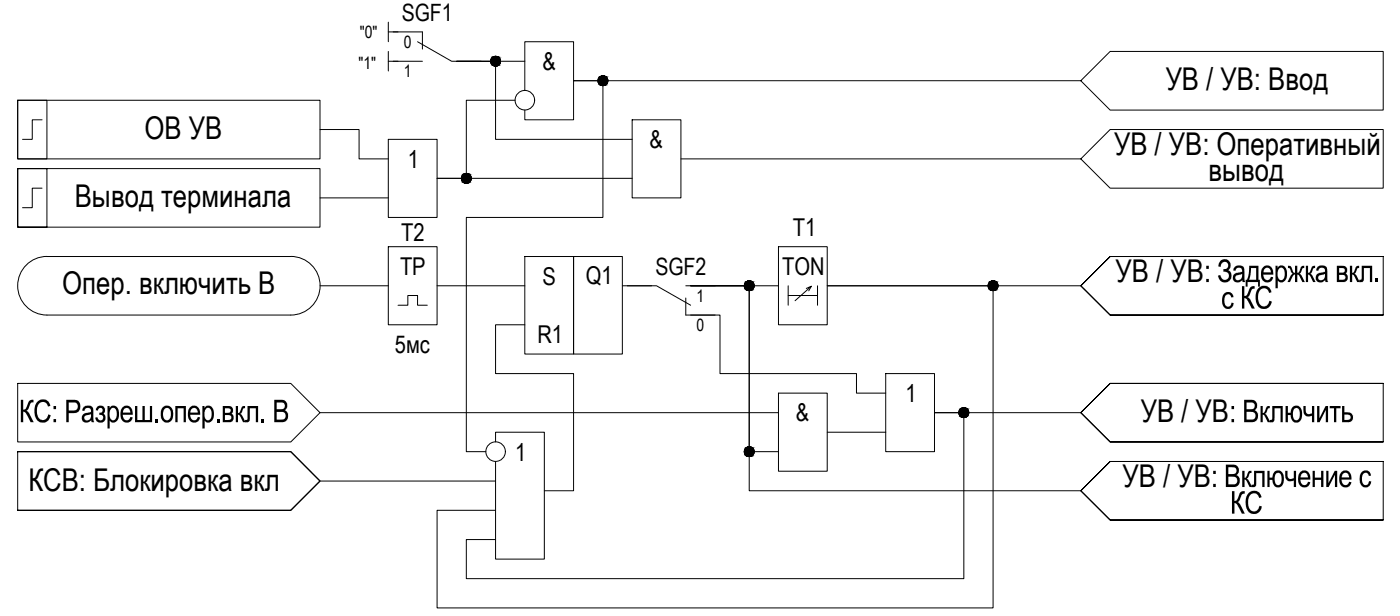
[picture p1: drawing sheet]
<svg xmlns="http://www.w3.org/2000/svg" width="622mm" height="274mm" viewBox="0 0 622 274" stroke-linecap="round" stroke-linejoin="round" font-family="sans-serif">
<!-- layer: 0 -->
<g fill="none" stroke="#000" stroke-width=".44">
<path d="M172.6 9.9v8.6M172.6 14.2h4.3M172.6 22.8v8.7M172.6 27.2h4.3M233.2 27.2h-30.3h17.3v34.7h60.8M480.3 35.8l13.1-13h121.4v26.1h-121.4zM480.3 35.8h-225.4h13.1v60.7h-60.8v104.1h8.7M7.9 44.5h134.3v26.1h-134.3zM7.9 44.5h13v26.1h-13zM18.7 53.2h-4.4v8.7h-4.3M142.2 57.5h17.4v13.1h13M228.9 44.5h-21.7v34.7h-12.9h86.7"/>
<path d="M233.2 40.2v-21.7h21.7v34.7h-21.7v-4.3M281 53.2h21.6v34.7h-21.6zM7.9 74.9v26h13v-26h-13h134.3v26h-134.3zM172.6 61.9h21.7v34.6h-21.7zM302.6 70.6h177.7M480.3 70.6l13.1-13.1h121.4v26.1h-121.4zM18.7 83.6h-4.4v8.6h-4.3M142.2 87.9h30.4M12.2 117.2l3.3-2.2 4-1.1h109.8a13 13 0 0 1 13 13 13 13 0 0 1-13 13h-108.4a13 13 0 0 1-12.2-8.3 13 13 0 0 1 3.5-14.4zM172.6 109.5h21.7v34.7h-21.7zM233.2 113.9h21.7v43.3h-21.7zM254.9 113.9h21.7v43.3h-21.7z"/>
<path d="M346 109.5h21.7v34.7h-21.7zM614.8 113.9h-121.4l-13.1 13 13.1 13h121.4v-26h-121.4l-13.1 13 13.1 13h121.4M142.2 126.9h30.4M176.9 135.5h4.4v-4.3h4.3v4.3h4.3M194.3 126.9h38.9M276.6 126.9h13M306.9 126.9h26.1v91h147.3M306.9 139.9h13.1v26h60.6v8.7h13M346 126.9h-39.1h26.1v73.7h13M350.3 126.9v8.6M350.3 131.2h13M358.3 128.1l2.3-1-7.3 6.4"/>
<path d="M360.6 127.1l-1.2 2M363.3 126.9v8.6M480.3 126.9h-112.6h73.7v143h-247.1v-43.3h25.9M233.2 144.2h-13v21.7h34.7v52h-13M7.9 170.3h121.3l13 12.9-13 13h-121.3zM346 174.6h21.7v34.6h-21.7zM393.6 165.9h21.7v34.7h-21.7zM614.8 170.3h-121.4l-13.1 12.9 13.1 13h121.4v-25.9h-121.4l-13.1 12.9 13.1 13h121.4M142.2 183.2h203.8M220.2 196.2v-4.3h21.7v56.4h-21.7v-43.4M367.7 191.9h25.9M480.3 183.2h-65h13.1v73.7h-221.2v-17.3h13"/>
<path d="M7.9 200.6v26h121.3l13-13-13-13h-121.3h121.3l13 13-13 13h-121.3M142.2 213.6h78M614.8 204.9h-121.4l-13.1 13 13.1 13h121.4v-26h-121.4l-13.1 13 13.1 13h121.4"/>
<circle cx="220.3" cy="27.2" r="2.18"/>
<circle cx="268" cy="35.8" r="2.18"/>
<circle cx="233.3" cy="44.5" r="4.3"/>
<circle cx="207.3" cy="79.2" r="2.18"/>
<circle cx="333" cy="126.9" r="2.18"/>
<circle cx="441.4" cy="126.9" r="2.18"/>
<circle cx="428.4" cy="183.2" r="2.18"/>
<circle cx="220.3" cy="200.5" r="4.3"/>
<circle cx="333" cy="200.5" r="2.18"/>
</g>
<g fill="#000">
<path d="M605.1 209.7l1.5-.8 1.4 .2 .8 .6 .5 1.4-.9 .3a1.58 1.58 0 0 0-2-1.4 1.58 1.58 0 0 0-1.1 2.1l.3 2.4a1.47 1.47 0 0 0 1.8 .8 1.47 1.47 0 0 0 1-1.7l1 .3-.6 1.6-.7 .7-1.7 .2-1.3-.8-.7-1.5-.1-1.2 .2-2.1z"/>
<path d="M596.5 180.3h1v2.8l2.4 .1 1.3 1.2 .1 1.4-1.1 1.5-3.7 .2zM597.5 184.1v2.4h1a1.27 1.27 0 0 0 1.8-1.1 1.27 1.27 0 0 0-1.6-1.3z"/>
</g>
<g fill="#000" stroke="#000" stroke-width=".44">
<path d="M219.8 29.3h1zM219.9 25h.6zM267.5 38h1zM267.6 33.7h.6zM207 77.1h.5zM206.8 81.3h1zM332.5 129h1zM332.6 124.7h.6zM440.9 129h1zM441 124.7h.6zM332.6 198.4h.6zM427.8 185.4h1.1z"/>
<path d="M428 181.1h.6zM332.5 202.7h1z"/>
<path d="M219.8 29.3h.7zM219.9 29.3h.6z"/>
<path d="M219.9 25l.9 .1zM219.8 25.1h1z"/>
<path d="M219.8 25.1h1.1zM219.6 25.1h1.3z"/>
<path d="M219.6 25.1l1.6 .1zM219.4 25.2h1.8z"/>
<path d="M219.6 29.2h1.3zM219.6 29.2l1.2 .1z"/>
<path d="M219.4 25.2l1.9 .1zM219.2 25.3h2.1z"/>
<path d="M219.4 29.2h1.8zM219.4 29.2h1.5z"/>
<path d="M219.2 25.3l2.3 .1zM219 25.4h2.5z"/>
<path d="M219.2 29.1h2.1zM219.2 29.1l2 .1z"/>
<path d="M219 25.4l2.6 .2zM218.8 25.6h2.8z"/>
<path d="M219 28.9h2.5zM219 28.9l2.3 .2z"/>
<path d="M218.8 25.6l3 .1zM218.8 25.6l3 .1z"/>
<path d="M218.8 28.8h2.8zM218.8 28.8l2.7 .1z"/>
<path d="M218.7 25.7l3.2 .2zM218.7 25.7l3.2 .2h-3.3z"/>
<path d="M218.7 28.7h3.1zM218.7 28.7l2.9 .1z"/>
<path d="M218.6 25.9l3.5 .1zM218.6 25.9l3.5 .1z"/>
<path d="M218.6 28.5h3.3zM218.6 28.5l3.2 .2z"/>
<path d="M218.4 26l3.8 .2zM218.4 26l3.8 .2z"/>
<path d="M218.4 28.3h3.7zM218.4 28.3l3.5 .2z"/>
<path d="M218.3 26.2l4 .2zM218.3 26.2l4 .2h-4z"/>
<path d="M218.3 28.2h3.9zM218.3 28.2l3.8 .1z"/>
<path d="M218.3 26.4l4 .2zM218.3 26.4l4 .2z"/>
<path d="M218.3 28h4zM218.3 28l3.9 .2z"/>
<path d="M218.2 26.6l4.2 .2zM218.2 26.6l4.2 .2z"/>
<path d="M218.2 27.8h4.1zM218.2 27.8l4.1 .2z"/>
<path d="M218.1 26.8l4.3 .2zM218.1 26.8l4.3 .2z"/>
<path d="M218.1 27l4.3 .2zM218.1 27l4.3 .2z"/>
<path d="M218.1 27.2l4.3 .2zM218.1 27.2l4.3 .2z"/>
<path d="M218.1 27.4l4.3 .2zM218.1 27.4l4.3 .2z"/>
<path d="M218.1 27.6h4.3zM218.1 27.6l4.2 .2z"/>
<path d="M267.5 38h.7zM267.6 38h.6z"/>
<path d="M267.6 33.7l.9 .1zM267.5 33.8h1z"/>
<path d="M267.5 33.8h1.1zM267.2 33.8h1.4z"/>
<path d="M267.2 33.8l1.6 .1zM267.1 33.9h1.7z"/>
<path d="M267.2 37.9h1.4zM267.2 37.9l1.3 .1z"/>
<path d="M267.1 33.9l1.9 .1zM266.9 34h2.1z"/>
<path d="M267.1 37.8h1.7zM267.1 37.8l1.5 .1z"/>
<path d="M266.9 34l2.3 .1zM266.7 34.1h2.5z"/>
<path d="M266.9 37.7h2.1zM266.9 37.7l1.9 .1z"/>
<path d="M266.7 34.1l2.7 .1zM266.5 34.2h2.9z"/>
<path d="M266.7 37.6h2.5zM266.7 37.6l2.3 .1z"/>
<path d="M266.5 34.2l3 .2zM266.5 34.2l3 .2z"/>
<path d="M266.5 37.5h2.9zM266.5 37.5l2.7 .1z"/>
<path d="M266.4 34.4l3.2 .1zM266.4 34.4l3.2 .1h-3.4z"/>
<path d="M266.4 37.4h3.1zM266.4 37.4l3 .1z"/>
<path d="M266.2 34.5l3.6 .2zM266.2 34.5l3.6 .2z"/>
<path d="M266.2 37.2h3.4zM266.2 37.2l3.3 .2z"/>
<path d="M266.1 34.7l3.8 .2zM266.1 34.7l3.8 .2z"/>
<path d="M266.1 37h3.7zM266.1 37l3.5 .2z"/>
<path d="M266 34.9l3.9 .1zM266 34.9l3.9 .1z"/>
<path d="M266 36.9h3.9zM266 36.9l3.8 .1z"/>
<path d="M265.9 35l4.1 .3zM265.9 35l4.1 .3z"/>
<path d="M265.9 36.6h4zM265.9 36.6l4 .3z"/>
<path d="M265.9 35.3l4.2 .2zM265.9 35.3l4.2 .2z"/>
<path d="M265.9 36.5h4.1zM265.9 36.5l4 .1z"/>
<path d="M265.8 35.5l4.3 .2zM265.8 35.5l4.3 .2z"/>
<path d="M265.8 35.7l4.3 .1zM265.8 35.7l4.3 .1z"/>
<path d="M265.8 36.1l4.3 .2zM265.8 36.1l4.3 .2z"/>
<path d="M265.8 36.3h4.3zM265.8 36.3l4.2 .2z"/>
<path d="M265.8 35.8h4.3zM265.8 35.8l4.3 .3z"/>
<path d="M207 77.1h.8zM206.8 77.1h1z"/>
<path d="M206.8 77.1l1.1 .1zM206.5 77.2h1.4z"/>
<path d="M206.5 77.2h1.6zM206.4 77.2h1.7z"/>
<path d="M206.4 77.2l1.9 .1zM206.1 77.3h2.2z"/>
<path d="M206.1 77.3l2.4 .2zM206 77.5h2.5z"/>
<path d="M206 77.5l2.6 .1zM205.9 77.6h2.7z"/>
<path d="M205.9 77.6l2.9 .1zM205.7 77.7h3.1z"/>
<path d="M205.7 77.7l3.2 .2zM205.7 77.7l3.2 .2z"/>
<path d="M205.6 77.9l3.5 .1zM205.6 77.9l3.5 .1z"/>
<path d="M205.4 78l3.8 .2zM205.4 78l3.8 .2z"/>
<path d="M205.3 78.2l4 .2zM205.3 78.2l4 .2z"/>
<path d="M205.3 78.4l4 .2zM205.3 78.4l4 .2h-4.1z"/>
<path d="M205.3 80h4zM205.3 80l3.9 .2z"/>
<path d="M205.2 78.6l4.2 .2zM205.2 78.6l4.2 .2z"/>
<path d="M205.2 79.8h4.1zM205.2 79.8l4.1 .2z"/>
<path d="M205.1 78.8l4.3 .2zM205.1 78.8l4.3 .2z"/>
<path d="M205.1 79.6h4.3zM205.1 79.6l4.2 .2z"/>
<path d="M205.1 79l4.3 .2zM205.1 79l4.3 .2z"/>
<path d="M205.1 79.2l4.3 .2zM205.1 79.2l4.3 .2z"/>
<path d="M205.1 79.4h4.3zM205.1 79.4l4.3 .2z"/>
<path d="M206.8 81.3l.7 .1zM207 81.4h.5z"/>
<path d="M206.5 81.3h1.4zM206.5 81.3h1.3z"/>
<path d="M206.4 81.2h1.7zM206.4 81.2l1.5 .1z"/>
<path d="M206.1 81.1h2.2zM206.1 81.1l2 .1z"/>
<path d="M206 81h2.5zM206 81l2.3 .1z"/>
<path d="M205.9 80.8h2.7zM205.9 80.8l2.6 .2z"/>
<path d="M205.7 80.7h3.1zM205.7 80.7l2.9 .1z"/>
<path d="M205.6 80.5h3.3zM205.6 80.5l3.2 .2z"/>
<path d="M205.4 80.4h3.7zM205.4 80.4l3.5 .1z"/>
<path d="M205.3 80.2h3.9zM205.3 80.2l3.8 .2z"/>
<path d="M332.5 129h.7zM332.6 129h.6z"/>
<path d="M332.6 124.7l.9 .1zM332.5 124.8h1z"/>
<path d="M332.5 124.8h1.2zM332.3 124.8h1.4z"/>
<path d="M332.3 124.8l1.6 .1zM332.1 124.9h1.8z"/>
<path d="M332.3 128.9h1.4zM332.3 128.9l1.2 .1z"/>
<path d="M332.1 124.9l1.9 .1zM331.9 125h2.1z"/>
<path d="M332.1 128.8h1.8zM332.1 128.8l1.6 .1z"/>
<path d="M331.9 125l2.3 .1zM331.7 125.1h2.5z"/>
<path d="M331.9 128.8h2.1zM331.9 128.8h2z"/>
<path d="M331.7 125.1l2.7 .2zM331.5 125.3h2.9z"/>
<path d="M331.7 128.6h2.5zM331.7 128.6l2.3 .2z"/>
<path d="M331.5 125.3l3 .1zM331.5 125.3l3 .1z"/>
<path d="M331.5 128.5h2.9zM331.5 128.5l2.7 .1z"/>
<path d="M331.4 125.4l3.3 .1zM331.4 125.4l3.3 .1h-3.5z"/>
<path d="M331.4 128.4h3.1zM331.4 128.4l3 .1z"/>
<path d="M331.2 125.5l3.6 .2zM331.2 125.5l3.6 .2z"/>
<path d="M331.2 128.2h3.5zM331.2 128.2l3.3 .2z"/>
<path d="M331.2 125.7l3.7 .2zM331.2 125.7l3.7 .2z"/>
<path d="M331.2 128h3.6zM331.2 128l3.5 .2z"/>
<path d="M331 125.9l4 .2zM331 125.9l4 .2h-4.1z"/>
<path d="M331 127.9h3.9zM331 127.9l3.8 .1z"/>
<path d="M330.9 126.1l4.2 .2zM330.9 126.1l4.2 .2z"/>
<path d="M330.9 127.7h4.1zM330.9 127.7l4 .2z"/>
<path d="M330.9 126.3l4.2 .2zM330.9 126.3l4.2 .2z"/>
<path d="M330.9 127.5h4.2zM330.9 127.5l4.1 .2z"/>
<path d="M330.9 126.5l4.2 .2zM330.9 126.5l4.2 .2z"/>
<path d="M330.8 126.7l4.3 .2zM330.8 126.7l4.3 .2z"/>
<path d="M330.8 127.1l4.3 .2zM330.8 127.1l4.3 .2z"/>
<path d="M330.9 127.3h4.2zM330.9 127.3l4.2 .2z"/>
<path d="M330.8 126.9h4.3zM330.8 126.9l4.3 .2z"/>
<path d="M440.9 129h.7zM441 129h.6z"/>
<path d="M441 124.7l.9 .1zM440.9 124.8h1z"/>
<path d="M440.9 124.8h1.1zM440.6 124.8h1.4z"/>
<path d="M440.6 124.8l1.6 .1zM440.5 124.9h1.7z"/>
<path d="M440.6 128.9h1.4zM440.6 128.9l1.3 .1z"/>
<path d="M440.5 124.9l1.9 .1zM440.3 125h2.1z"/>
<path d="M440.5 128.8h1.7zM440.5 128.8l1.5 .1z"/>
<path d="M440.3 125l2.3 .1zM440.1 125.1h2.5z"/>
<path d="M440.3 128.8h2.1zM440.3 128.8h1.9z"/>
<path d="M440.1 125.1l2.7 .2zM439.9 125.3h2.9z"/>
<path d="M440.1 128.6h2.5zM440.1 128.6l2.3 .2z"/>
<path d="M439.9 125.3l3 .1zM439.9 125.3l3 .1z"/>
<path d="M439.9 128.5h2.9zM439.9 128.5l2.7 .1z"/>
<path d="M439.8 125.4l3.2 .1zM439.8 125.4l3.2 .1z"/>
<path d="M439.8 128.4h3.1zM439.8 128.4l3 .1z"/>
<path d="M439.7 125.5l3.5 .2zM439.7 125.5l3.5 .2z"/>
<path d="M439.7 128.2h3.3zM439.7 128.2l3.2 .2z"/>
<path d="M439.5 125.7l3.8 .2zM439.5 125.7l3.8 .2z"/>
<path d="M439.5 128h3.7zM439.5 128l3.5 .2z"/>
<path d="M439.4 125.9l3.9 .2zM439.4 125.9l3.9 .2h-4z"/>
<path d="M439.4 127.9h3.9zM439.4 127.9l3.8 .1z"/>
<path d="M439.3 126.1l4.1 .2zM439.3 126.1l4.1 .2z"/>
<path d="M439.3 127.7h4zM439.3 127.7l4 .2z"/>
<path d="M439.3 126.3l4.2 .2zM439.3 126.3l4.2 .2z"/>
<path d="M439.3 127.5h4.1zM439.3 127.5l4 .2z"/>
<path d="M439.2 126.5l4.3 .2zM439.2 126.5l4.3 .2z"/>
<path d="M439.2 126.7l4.3 .2zM439.2 126.7l4.3 .2z"/>
<path d="M439.2 127.1l4.3 .2zM439.2 127.1l4.3 .2z"/>
<path d="M439.2 127.3h4.3zM439.2 127.3l4.2 .2z"/>
<path d="M439.2 126.9h4.3zM439.2 126.9l4.3 .2z"/>
<path d="M332.6 198.4l.9 .1zM332.5 198.5h1z"/>
<path d="M332.5 198.5h1.2zM332.3 198.5h1.4z"/>
<path d="M332.3 198.5l1.6 .1zM332.1 198.6h1.8z"/>
<path d="M332.1 198.6l1.9 .1zM331.9 198.7h2.1z"/>
<path d="M331.9 198.7l2.3 .1zM331.7 198.8h2.5z"/>
<path d="M331.7 198.8l2.7 .2zM331.5 199h2.9z"/>
<path d="M331.5 199l3 .1zM331.5 199l3 .1z"/>
<path d="M331.4 199.1l3.3 .1zM331.4 199.1l3.3 .1h-3.5z"/>
<path d="M331.2 199.2l3.6 .2zM331.2 199.2l3.6 .2z"/>
<path d="M331.2 199.4l3.7 .2zM331.2 199.4l3.7 .2z"/>
<path d="M331 199.6l4 .2zM331 199.6l4 .2z"/>
<path d="M330.9 199.8l4.2 .2zM330.9 199.8l4.2 .2z"/>
<path d="M330.9 200l4.2 .2zM330.9 200l4.2 .2z"/>
<path d="M427.8 185.4h.8zM428 185.4h.6z"/>
<path d="M428 181.1h.9zM427.8 181.1h1.1z"/>
<path d="M427.8 181.1l1.2 .1zM427.6 181.2h1.4z"/>
<path d="M427.6 181.2l1.6 .1zM427.5 181.3h1.7z"/>
<path d="M427.6 185.3h1.4zM427.6 185.3l1.3 .1z"/>
<path d="M427.5 181.3l1.9 .1zM427.3 181.4h2.1z"/>
<path d="M427.5 185.2h1.7zM427.5 185.2l1.5 .1z"/>
<path d="M427.3 181.4l2.3 .1zM427.1 181.5h2.5z"/>
<path d="M427.3 185.1h2.1zM427.3 185.1l1.9 .1z"/>
<path d="M427.1 181.5l2.7 .1zM426.9 181.6h2.9z"/>
<path d="M427.1 185h2.5zM427.1 185l2.3 .1z"/>
<path d="M426.9 181.6l3 .2zM426.9 181.6l3 .2z"/>
<path d="M426.9 184.9h2.9zM426.9 184.9l2.7 .1z"/>
<path d="M426.8 181.8l3.3 .1zM426.6 181.9h3.5z"/>
<path d="M426.8 184.7h3.1zM426.8 184.7l3 .2z"/>
<path d="M426.6 181.9l3.6 .2zM426.6 181.9l3.6 .2z"/>
<path d="M426.6 184.6h3.5zM426.6 184.6l3.3 .1z"/>
<path d="M426.5 182.1l3.8 .1zM426.5 182.1l3.8 .1z"/>
<path d="M426.5 184.4h3.7zM426.5 184.4l3.6 .2z"/>
<path d="M426.4 182.2l3.9 .2zM426.4 182.2l3.9 .2h-4z"/>
<path d="M426.4 184.2h3.9zM426.4 184.2l3.8 .2z"/>
<path d="M426.3 182.4l4.1 .2zM426.3 182.4l4.1 .2z"/>
<path d="M426.3 184.1h4zM426.3 184.1l4 .1z"/>
<path d="M426.2 182.6l4.3 .2zM426.2 182.6l4.3 .2z"/>
<path d="M426.2 183.8h4.2zM426.2 183.8l4.1 .3z"/>
<path d="M426.2 182.8l4.3 .2zM426.2 182.8l4.3 .2z"/>
<path d="M426.2 183l4.3 .2zM426.2 183l4.3 .2z"/>
<path d="M426.2 183.5l4.3 .2zM426.2 183.5l4.3 .2z"/>
<path d="M426.2 183.7h4.3zM426.2 183.7l4.2 .1z"/>
<path d="M426.2 183.2h4.3zM426.2 183.2l4.3 .3z"/>
<path d="M332.5 202.7h.7zM332.6 202.7h.6z"/>
<path d="M332.3 202.6h1.4zM332.3 202.6l1.2 .1z"/>
<path d="M332.1 202.6h1.8zM332.1 202.6h1.6z"/>
<path d="M331.9 202.5h2.1zM331.9 202.5l2 .1z"/>
<path d="M331.7 202.3h2.5zM331.7 202.3l2.3 .2z"/>
<path d="M331.5 202.2h2.9zM331.5 202.2l2.7 .1z"/>
<path d="M331.4 202.1h3.1zM331.4 202.1l3 .1z"/>
<path d="M331.2 201.9h3.5zM331.2 201.9l3.3 .2z"/>
<path d="M331.2 201.7h3.6zM331.2 201.7l3.5 .2z"/>
<path d="M331 201.6h3.9zM331 201.6l3.8 .1z"/>
<path d="M330.9 201.4h4.1zM330.9 201.4l4 .2z"/>
<path d="M330.9 201.2h4.2zM330.9 201.2l4.1 .2z"/>
<path d="M330.9 200.2l4.2 .2zM330.9 200.2l4.2 .2z"/>
<path d="M330.8 200.4l4.3 .2zM330.8 200.4l4.3 .2z"/>
<path d="M330.8 200.8l4.3 .2zM330.8 200.8l4.3 .2z"/>
<path d="M330.9 201h4.2zM330.9 201l4.2 .2z"/>
<path d="M330.8 200.6h4.3zM330.8 200.6l4.3 .2z"/>
</g>
<path d="M174.7 14.2h13v7.6M185.6 18.5l15.1 8.7h13.1M174.7 27.2h13M278.8 126.9h13l15.1 8.6M304.8 132.3v7.6h13M304.8 126.9h13" fill="none" stroke="#000" stroke-width=".44"/>
<g font-size="13.9">
<text x="518.1" y="40.1">УВ / УВ: Ввод</text>
<text x="64.3" y="61.8">ОВ УВ</text>
<text x="495.1" y="69">УВ / УВ: Оперативный</text>
<text x="537" y="80.6">вывод</text>
<text x="33.3" y="92">Вывод терминала</text>
<text x="495.8" y="125.3">УВ / УВ</text>
<text x="535" y="125.3">: Задержка вкл .</text>
<text x="27.7" y="130.6">Опер. включить В</text>
<text x="542.7" y="137">с КС</text>
<text x="8.4" y="187.5">КС: Разреш .опер</text>
<text x="95.3" y="187.5">.вкл. В</text>
<text x="507" y="187.5">УВ / УВ</text>
<text x="546.3" y="187.5">: Включить</text>
<text x="12.6" y="217.8">КСВ: Блокировка вкл</text>
<text x="498.9" y="216.3">УВ / УВ</text>
<text x="538.1" y="216.3">: Включение с</text>
<text x="546.6" y="228.1">КС</text>
</g>
<g font-size="10.9">
<text x="241" y="31.1">&amp;</text>
<text x="288.7" y="65.7">&amp;</text>
<text x="181.3" y="74.5">1</text>
<text x="178.3" y="107">T2</text>
<text x="352.3" y="104.8">T1</text>
<text x="177.8" y="122.1">TP</text>
<text x="347.6" y="122.1">TON</text>
<text x="241.2" y="126.5">S</text>
<text x="260.4" y="126.2">Q1</text>
<text x="238.9" y="152.5">R1</text>
<text x="175.5" y="156.7">5мс</text>
<text x="402.4" y="178.5">1</text>
<text x="353.7" y="187.1">&amp;</text>
<text x="229" y="204.5">1</text>
</g>
<g font-size="10.6">
<text x="178.5" y="9.3">SGF1</text>
<text x="291.3" y="122">SGF2</text>
</g>
<g font-size="7.6">
<text x="160" y="16.9">&quot;0&quot;</text>
<text x="179.5" y="21.2">0</text>
<text x="159.3" y="30.5">&quot;1&quot;</text>
<text x="179.5" y="34.2">1</text>
<text x="309.6" y="133.9">1</text>
<text x="309.6" y="146.9">0</text>
</g>
</svg>
